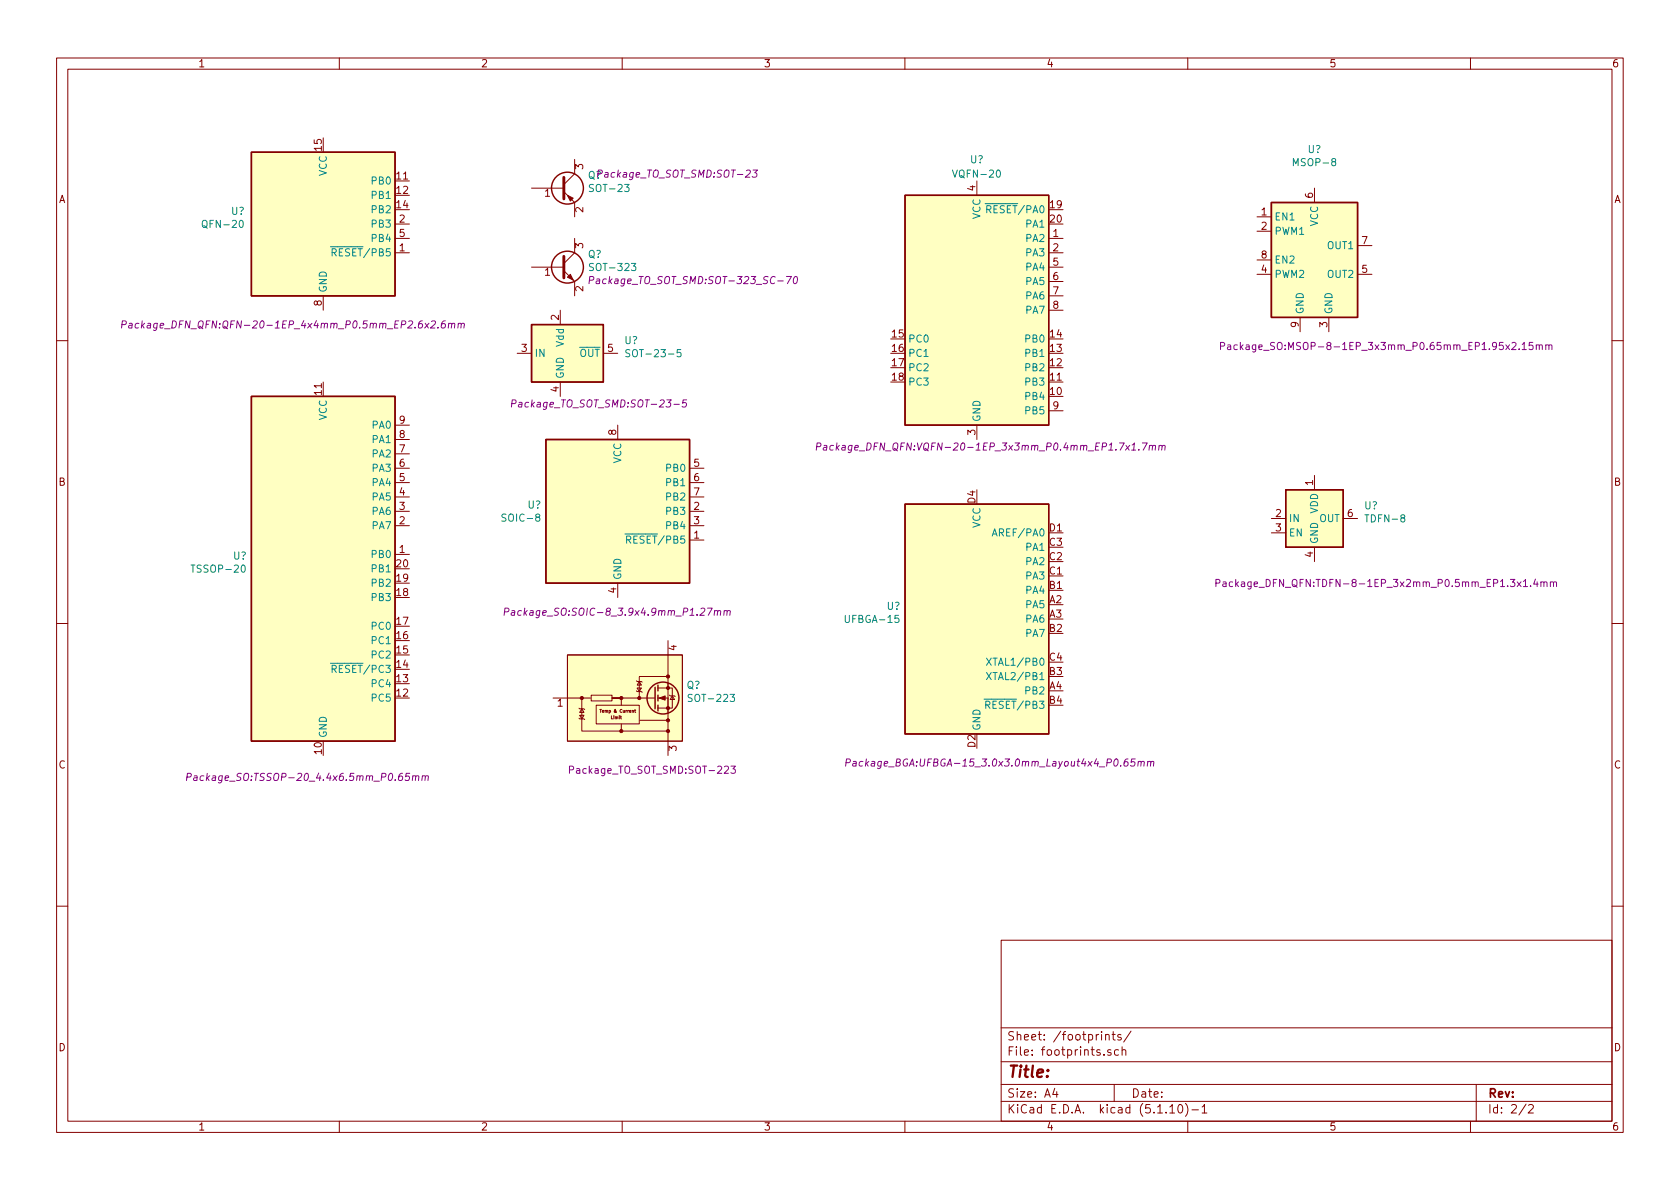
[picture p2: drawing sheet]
<svg xmlns="http://www.w3.org/2000/svg" width="297mm" height="210mm" viewBox="0 0 297 210" stroke-linecap="round" stroke-linejoin="round" font-family="sans-serif">
<g fill="none" stroke="#840000" stroke-width=".18">
<path d="M10 10.3h277v189.9h-277zM12 12.2h273v186.1h-273zM60 10.3v1.9M110 10.3v1.9M160 10.3v1.9M210 10.3v1.9M260 10.3v1.9M69.8 39.6h2.6M94 33.3h5.7M99.7 33.9l1.9 1.9v2.5M101.6 28.2v2.5l-1.9 1.9M172.7 32v2.5"/>
<path d="M222.2 38.3h2.6M232.4 33.3v2.5M57.1 52.3v2.6M69.8 44.7h2.6M69.8 42.2h2.6M94 47.2h5.7M99.1 54.9v2.5M99.7 47.9l1.9 1.9v2.5M101.6 42.2v2.5l-1.9 1.9M185.4 47.2h2.6M185.4 44.7h2.6M185.4 42.2h2.6"/>
<path d="M185.4 49.8h2.6M185.4 52.3h2.6M185.4 54.9h2.6M222.2 40.9h2.6M222.2 48.5h2.6M222.2 46h2.6M229.9 56.1v2.6M234.9 56.1v2.6M240 48.5h2.6M240 43.4h2.6M10 60.2h2M69.8 77.7h2.6"/>
<path d="M69.8 75.2h2.6M91.4 62.5h2.6M99.1 67.6v2.5M106.7 62.5h2.5M109.2 75.2v2.5M172.7 75.2v2.5M185.4 72.6h2.6M285 60.2h2M69.8 98h2.6M69.8 93h2.6M69.8 90.4h2.6M69.8 87.9h2.6"/>
<path d="M69.8 85.3h2.6M69.8 82.8h2.6M69.8 80.3h2.6M121.9 93h2.6M121.9 90.4h2.6M121.9 87.9h2.6M121.9 85.3h2.6M121.9 82.8h2.6M121.9 95.5h2.6M224.8 91.7h2.5M224.8 94.2h2.5M232.4 84.1v2.5"/>
<path d="M232.4 96.8v2.5M237.5 91.7h2.5M10 110.3h2M100.3 115.8h20.3v15.3h-20.3zM109.2 103.1v2.6M118.1 119.6h-5.1v3.8M118.1 113.3v20.3M285 110.3h2M97.8 123.4h5.1M102.4 125.2l.1 .1h.8l.1 .2M102.4 127l.1 .1h.8l.1 .1M102.5 126.5h.8l-.4 .6z"/>
<path d="M102.9 125.3l.4 .7h-.8zM104.4 123.4h-1.5v5.9h7M104.5 122.9h3.7v1h-3.7zM105.4 124.7h7.6v3.3h-7.6zM106 125.4h.3M109.6 123.4h-1.4h4.8M109.9 123.4v1.3M109.9 128v1.3h8.2M111.8 125.7l.2-.1v.4M112.2 125.6h.2M112.3 125.4v.5l.1 .1M112.5 120.4l.1 .1h.8l.1 .1"/>
<path d="M112.5 122.2l.1 .1h.8l.1 .1M112.6 121.7h.8l-.4 .6zM113 120.5l.4 .7h-.8zM113 123.4h2.8M113.2 127.4h4.9M116.3 121.7h2.6v3.5h-2.6M116.3 123.4h1.8M118.4 122.9l.1 .2h.8l.1 .1M118.9 123.1l.4 .6h-.8zM10 160.2h2M177 166.3h108v32h-108zM285 160.2h2"/>
<path d="M60 198.3v1.9M110 198.3v1.9M160 198.3v1.9M177 194.8h108M177 191.8h108M177 187.8h108M177 181.8h108M186.5 192.5l-.4 1h1M186.8 193v1M195.5 183.1l.2-.2 .4 .1v.9M195.5 182.9v1M196.4 185.7a.37 .37 0 0 0-.6 .1l.1 .2 .5 .2 .1 .1-.2 .3-.5-.1"/>
<path d="M196.6 182.9h.6M196.8 182.4v1.3l.4 .2M197 191.8v3M197.8 185.7l-.5-.1-.2 .3 .1 .6h.6M198.2 183a.37 .37 0 0 0-.6 .1l.1 .3 .5 .1 .1 .1-.3 .3-.4-.1M198.4 185.7h.1a.37 .37 0 0 1 .6 .1v.8M198.4 185.1v1.5M200 182.3l-1.3 2M206.8 195.8l.5-.5v1.5M206.8 196.8h.9M208.5 195.4l.1-.1a.8 .8 0 0 1 .5 .8 .8 .8 0 0 1-.5 .7 1 1 0 0 1-.1-1.4zM209.6 195.1a1.71 1.71 0 0 1 0 2.3"/>
<path d="M210 198.3v1.9M210.7 196.3h1.2M212.5 195.8l.5-.5v1.5M212.5 196.8h.9M260 198.3v1.9M261 191.8v6.5M269.8 195.2l-1.2 2M270.3 195.5l.2-.2h.3l.3 .5-.9 1h.9"/>
</g>
<g fill="none" stroke="#840000" stroke-width=".25">
<path d="M44.4 26.9h25.4v25.4h-25.4zM160 34.5h25.4v40.7h-25.4zM224.8 35.8h15.2v20.3h-15.2zM94 57.4h12.7v10.2h-12.7zM44.4 70.1h25.4v61h-25.4zM96.5 77.7h25.4v25.4h-25.4zM160 89.1h25.4v40.7h-25.4zM227.3 86.6h10.2v10.2h-10.2zM115.8 121.5v3.8M116.3 121.2v1M116.3 122.9v1M116.3 124.7v1"/>
<circle cx="100.3" cy="33.3" r="2.82"/>
<circle cx="100.3" cy="47.2" r="2.82"/>
<circle cx="117.2" cy="123.4" r="2.82"/>
</g>
<path d="M99.7 31.4v3.8M99.7 45.3v3.8" fill="none" stroke="#840000" stroke-width=".51"/>
<g fill="#840000" stroke="#840000" stroke-width=".18">
<path d="M100.3 34.5l1 .5-.5 .6z"/>
<path d="M100.3 49l.5-.5 .5 1z"/>
<path d="M116.6 123.4l1-.3v.7z"/>
<circle cx="102.9" cy="123.4" r=".28"/>
<circle cx="109.9" cy="129.3" r=".28"/>
<circle cx="109.9" cy="123.4" r=".28"/>
<circle cx="113" cy="123.4" r=".28"/>
<circle cx="118.1" cy="129.3" r=".28"/>
<circle cx="118.1" cy="127.4" r=".28"/>
<circle cx="118.1" cy="125.2" r=".28"/>
<circle cx="118.1" cy="121.7" r=".28"/>
<circle cx="118.1" cy="119.6" r=".28"/>
</g>
<g fill="none" stroke="#840084" stroke-width=".18">
<path d="M133.1 30.1h.8l-.4 .5 .3 .1v.4l-.3 .2-.5-.1M21.6 57.4l.7-.1v-.4l-.2-.2h-.5l-.1 1.3M22.9 57.2h.4v.8M23.4 57.5h-.5l-.2 .2 .1 .3h.5M24.6 57.2h-.4l-.3 .2 .1 .6h.5M78.7 56.7l-.3 .1a.86 .86 0 0 0-.2 1.2h.4l.2-.5-.2-.3h-.3l-.2 .3M79.3 57.3l.2-.1h.3v.8M79.3 57.2l-.1 .8M79.9 57.3l.2-.1h.3l-.1 .8M81 57.3l.2-.1h.3v.8M81.1 57.2l-.2 .8M81.6 57.3l.2-.1h.3l-.1 .8"/>
<path d="M104.2 49.5l.7-.1 .1-.4-.2-.1h-.5l-.2 1.3M139.1 48.9h.8l-.7 1.3M140.5 49l.1-.1a.65 .65 0 0 1 .2 1.1l-.3 .2-.2-.3v-.5zM90.5 71.4l.6-.1 .1-.5-.1-.1h-.5l-.2 1.3M121.4 70.7h-.6l-.1 .6 .5-.1 .2 .2-.1 .3-.2 .3-.5-.1M144.4 79l.6-.1 .1-.4-.1-.2h-.5l-.2 1.3M145.7 78.8h.5l-.1 .8M146.2 79.1l-.6 .1-.1 .2 .2 .2 .4-.1M147.4 78.8h-.4l-.3 .2v.5l.2 .1 .4-.1M202 78.3h.8l-.7 1.3M203.3 78.9l.2-.1h.2v.8M203.3 78.8l-.2 .8"/>
<path d="M203.8 78.9l.2-.1h.3l-.1 .8M205 78.9l.1-.1h.3v.8M205 78.8l-.1 .8M205.5 78.9l.2-.1h.3l-.1 .8M215.8 61.2h.6l.1-.2v-.3l-.2-.2h-.5v1.3M217.1 61h.5v.8M217.6 61.3h-.4l-.2 .2 .1 .3h.5M218.8 61h-.4l-.2 .2 .1 .6h.5M271 60.5h-.6v.7l.1-.2 .5 .2v.5l-.2 .1-.4-.1M271.6 61.1l.2-.1h.3l.1 .8M271.6 61v.8M272.2 61.2l.1-.2h.3l.1 .8"/>
<path d="M273.3 61.1l.2-.1h.3l.1 .8M273.3 61v.8M273.9 61.2l.1-.2h.3l.1 .8M89.2 108.2l.7-.1v-.4l-.1-.2h-.5l-.2 1.3M90.5 108h.5l-.1 .8M91 108.3h-.4l-.2 .2v.3h.6M126.9 108.1l.2-.1h.3v.8M128 108.1l.2-.1h.3v.8M128.1 108l-.1 .8M128.6 108.1l.2-.1h.3l-.1 .8M215 103.1h.6v-.5l-.1-.1h-.5v1.2M216.3 102.9h.4l.1 .8"/>
<path d="M216.8 103.2h-.4l-.2 .2 .1 .3h.5M217.9 102.9h-.3l-.3 .2 .1 .6h.5M271.5 102.4l-.3 .9h.8M271.8 102.9v.8M272.4 103l.2-.1h.3l.1 .8M272.4 102.9v.8M273 103.1l.2-.2h.3v.8M274.1 103l.2-.1h.3l.1 .8M274.1 102.9v.8M274.7 103.1l.2-.2h.3v.8M33 137.4l.7-.1 .1-.4-.2-.2h-.5l-.1 1.3M34.3 137.2h.5v.8"/>
<path d="M34.8 137.5h-.4l-.2 .2 .2 .3h.4M73.5 137.4l.2-.2h.3v.8M74.7 137.3l.2-.1h.3l-.1 .8M74.7 137.2l-.1 .8M75.2 137.4l.2-.2h.3v.8M100.7 136.1l.7-.1v-.4l-.7-.1v1.2M129.2 135.5h.8l-.4 .5 .4 .1v.5l-.2 .1-.6-.1M149.6 134.9l.7-.1v-.5l-.1-.1h-.5l-.2 1.3M150.9 134.7h.5l-.1 .8M151.4 134.9l-.4 .1-.3 .2 .2 .3 .4-.1M200.7 134.2h-.6l-.1 .6 .5-.1 .2 .2-.1 .3-.2 .3-.5-.1M201.2 134.8l.2-.2 .4 .1-.1 .8"/>
<path d="M201.3 134.6l-.1 .9M201.8 134.8l.2-.2 .3 .1-.1 .8M202.9 134.8l.2-.2 .3 .1v.8M202.9 134.6l-.1 .9M203.5 134.8l.2-.2 .3 .1-.1 .8"/>
</g>
<g fill="none" stroke="#008484" stroke-width=".18">
<path d="M168.4 30.1l.4 1.2 .5-1.2M174.2 36h1.2M174.5 37l.7-.1v-.4l-.7-.1v1.2M58.4 43.6h1.3M58.7 44.6h.6l.2-.2-.1-.3-.2-.1h-.5v1.3M59 44.6l.5 .7M104.9 46.7l-.5-.1-.1 .1v.4l.6 .3v.2l-.2 .2h-.5M111.4 61.9l-.5-.1-.2 .1v.5l.6 .2 .1 .3-.3 .2-.5-.1M120.4 61.8h-.6l-.1 .6 .2-.1 .4 .1 .1 .6-.2 .1-.5-.1M33.8 99.9h.7M110.5 94.4h1.3M110.8 95.4h.6l.1-.2v-.3l-.2-.1h-.5v1.3"/>
<path d="M111.1 95.4l.4 .7M175.4 94.8l.5-1.3 .4 1.3M175.6 94.4h.6M58.4 117.3h1.3M58.7 118.3h.6l.2-.2-.1-.3-.2-.2h-.5v1.3M59 118.3l.5 .6M158.9 108.8h-.6l-.1 .6 .5-.1 .3 .2v.3l-.3 .3-.5-.1M174.4 118.9l.9 1.3M174.4 116.4l.9 1.2M175.3 118.9l-.9 1.3M175.3 116.4l-.9 1.2M122.4 122.9l-.5-.1-.2 .1 .1 .4 .5 .3 .1 .2-.3 .2h-.4"/>
<path d="M174 123.6h1.3M174.3 124.7l.6-.1 .1-.2v-.3l-.2-.1h-.5v1.3M174.6 124.7l.4 .6"/>
</g>
<g fill="#ffffc2" stroke="#ffffc2" stroke-width=".18">
<path d="M94 57.4h12.7v10.2h-12.7z"/>
<path d="M100.3 115.8h20.3v15.3h-20.3z"/>
<path d="M224.8 35.8h15.2v20.3h-15.2z"/>
<path d="M227.3 86.6h10.2v10.2h-10.2z"/>
<path d="M44.4 26.9h25.4v25.4h-25.4z"/>
<path d="M44.4 70.1h25.4v61h-25.4z"/>
<path d="M160 34.5h25.4v40.7h-25.4z"/>
<path d="M160 89.1h25.4v40.7h-25.4z"/>
<path d="M96.5 77.7h25.4v25.4h-25.4z"/>
</g>
<text font-size="2.8" fill="#840000" x="178" y="190.5">Title:</text>
<g font-size="2.1" fill="#840000">
<text x="178" y="184">Sheet: /footprints/</text>
<text x="178" y="186.7">File: footprints.sch</text>
<text x="178" y="196.9">KiCad E.D.A. kicad (5.1.10)-1</text>
<text x="178" y="194.1">Size: A4</text>
<text x="200" y="194.1">Date:</text>
<text x="263" y="194.1">Rev:</text>
<text x="263" y="196.9">Id: 2/2</text>
</g>
<g font-size="1.8" fill="#840000">
<text x="35" y="11.9">1</text>
<text x="85" y="11.9">2</text>
<text x="135" y="11.9">3</text>
<text x="185" y="11.9">4</text>
<text x="235" y="11.9">5</text>
<text x="285" y="11.9">6</text>
<text x="56.9" y="26.6" transform="rotate(-90 56.9 26.6)">15</text>
<text x="103.1" y="29.9" transform="rotate(-90 103.1 29.9)">3</text>
<text x="10.4" y="35.9">A</text>
<text x="70.2" y="31.7">11</text>
<text x="70.2" y="34.3">12</text>
<text x="96.3" y="34.8">1</text>
<text x="172.5" y="33.8" transform="rotate(-90 172.5 33.8)">4</text>
<text x="232.2" y="35" transform="rotate(-90 232.2 35)">6</text>
<text x="285.4" y="35.9">A</text>
<text x="70.2" y="36.8">14</text>
<text x="70.6" y="39.4">2</text>
<text x="70.6" y="41.9">5</text>
<text x="103.1" y="37.6" transform="rotate(-90 103.1 37.6)">2</text>
<text x="185.7" y="36.8">19</text>
<text x="185.7" y="39.4">20</text>
<text x="186.2" y="41.9">1</text>
<text x="223" y="38.1">1</text>
<text x="223" y="40.6">2</text>
<text x="70.6" y="44.4">1</text>
<text x="103.1" y="43.9" transform="rotate(-90 103.1 43.9)">3</text>
<text x="186.2" y="44.4">2</text>
<text x="186.2" y="47">5</text>
<text x="223" y="45.7">8</text>
<text x="240.8" y="43.2">7</text>
<text x="96.3" y="48.8">1</text>
<text x="103.1" y="51.5" transform="rotate(-90 103.1 51.5)">2</text>
<text x="186.2" y="49.5">6</text>
<text x="186.2" y="52.1">7</text>
<text x="223" y="48.3">4</text>
<text x="240.8" y="48.3">5</text>
<text x="56.9" y="54.1" transform="rotate(-90 56.9 54.1)">8</text>
<text x="98.8" y="56.6" transform="rotate(-90 98.8 56.6)">2</text>
<text x="157.8" y="59.7">15</text>
<text x="185.7" y="59.7">14</text>
<text x="186.2" y="54.6">8</text>
<text x="229.6" y="57.9" transform="rotate(-90 229.6 57.9)">9</text>
<text x="234.7" y="57.9" transform="rotate(-90 234.7 57.9)">3</text>
<text x="92.2" y="62.2">3</text>
<text x="107.5" y="62.2">5</text>
<text x="157.8" y="62.2">16</text>
<text x="157.8" y="64.8">17</text>
<text x="185.7" y="64.8">12</text>
<text x="185.7" y="62.2">13</text>
<text x="56.9" y="69.8" transform="rotate(-90 56.9 69.8)">11</text>
<text x="98.8" y="69.3" transform="rotate(-90 98.8 69.3)">4</text>
<text x="157.8" y="67.3">18</text>
<text x="185.7" y="69.8">10</text>
<text x="185.7" y="67.3">11</text>
<text x="70.6" y="77.5">8</text>
<text x="70.6" y="74.9">9</text>
<text x="109" y="76.9" transform="rotate(-90 109 76.9)">8</text>
<text x="172.5" y="76.9" transform="rotate(-90 172.5 76.9)">3</text>
<text x="186.2" y="72.4">9</text>
<text x="70.6" y="82.5">6</text>
<text x="70.6" y="80">7</text>
<text x="122.7" y="82.5">5</text>
<text x="10.4" y="85.9">B</text>
<text x="70.6" y="87.6">4</text>
<text x="70.6" y="85.1">5</text>
<text x="122.7" y="85.1">6</text>
<text x="122.7" y="87.6">7</text>
<text x="172.5" y="89" transform="rotate(-90 172.5 89)">D4</text>
<text x="232.2" y="85.8" transform="rotate(-90 232.2 85.8)">1</text>
<text x="285.4" y="85.9">B</text>
<text x="70.6" y="92.7">2</text>
<text x="70.6" y="90.2">3</text>
<text x="122.7" y="95.2">1</text>
<text x="122.7" y="90.2">2</text>
<text x="122.7" y="92.7">3</text>
<text x="185.6" y="94">D1</text>
<text x="225.6" y="91.4">2</text>
<text x="225.6" y="94">3</text>
<text x="238.3" y="91.4">6</text>
<text x="70.2" y="100.3">20</text>
<text x="70.6" y="97.8">1</text>
<text x="185.6" y="101.6">C1</text>
<text x="185.6" y="99.1">C2</text>
<text x="185.6" y="96.5">C3</text>
<text x="232.2" y="98.5" transform="rotate(-90 232.2 98.5)">4</text>
<text x="70.2" y="105.4">18</text>
<text x="70.2" y="102.9">19</text>
<text x="109" y="104.9" transform="rotate(-90 109 104.9)">4</text>
<text x="185.6" y="106.7">A2</text>
<text x="185.6" y="104.1">B1</text>
<text x="70.2" y="113">16</text>
<text x="70.2" y="110.5">17</text>
<text x="185.6" y="109.2">A3</text>
<text x="185.6" y="111.8">B2</text>
<text x="70.2" y="118.1">14</text>
<text x="70.2" y="115.6">15</text>
<text x="119.6" y="115" transform="rotate(-90 119.6 115)">4</text>
<text x="185.6" y="119.4">B3</text>
<text x="185.6" y="116.8">C4</text>
<text x="70.2" y="123.2">12</text>
<text x="70.2" y="120.6">13</text>
<text x="98.6" y="125">1</text>
<text x="185.6" y="121.9">A4</text>
<text x="185.6" y="124.5">B4</text>
<text x="10.4" y="135.9">C</text>
<text x="56.9" y="133.3" transform="rotate(-90 56.9 133.3)">10</text>
<text x="119.6" y="132.8" transform="rotate(-90 119.6 132.8)">3</text>
<text x="172.5" y="132.2" transform="rotate(-90 172.5 132.2)">D2</text>
<text x="285.4" y="135.9">C</text>
<text x="10.4" y="185.9">D</text>
<text x="285.4" y="185.9">D</text>
<text x="35" y="199.9">1</text>
<text x="85" y="199.9">2</text>
<text x="135" y="199.9">3</text>
<text x="185" y="199.9">4</text>
<text x="235" y="199.9">5</text>
<text x="285" y="199.9">6</text>
</g>
<g font-size="1.8" fill="#008484">
<text x="171.6" y="28.9">U?</text>
<text x="229" y="29.4">MSOP-8</text>
<text x="231.2" y="27.1">U?</text>
<text x="57.8" y="31.2" transform="rotate(-90 57.8 31.2)">VCC</text>
<text x="65.9" y="32.6">PB0</text>
<text x="65.9" y="35.2">PB1</text>
<text x="104.6" y="34">SOT-23</text>
<text x="169" y="31.4">VQFN-20</text>
<text x="36.2" y="40.3">QFN-20</text>
<text x="40.9" y="38">U?</text>
<text x="65.9" y="37.7">PB2</text>
<text x="65.9" y="40.3">PB3</text>
<text x="173.4" y="38.8" transform="rotate(-90 173.4 38.8)">VCC</text>
<text x="175.1" y="37.7">RESET/PA0</text>
<text x="181.5" y="40.3">PA1</text>
<text x="225.3" y="39">EN1</text>
<text x="225.3" y="41.5">PWM1</text>
<text x="233" y="40.1" transform="rotate(-90 233 40.1)">VCC</text>
<text x="59.5" y="45.3">RESET/PB5</text>
<text x="65.9" y="42.8">PB4</text>
<text x="104" y="45.6">Q?</text>
<text x="104.7" y="47.9">SOT-323</text>
<text x="181.5" y="42.8">PA2</text>
<text x="181.5" y="45.3">PA3</text>
<text x="181.5" y="47.9">PA4</text>
<text x="225.3" y="46.6">EN2</text>
<text x="234.8" y="44.1">OUT1</text>
<text x="57.8" y="51.8" transform="rotate(-90 57.8 51.8)">GND</text>
<text x="181.5" y="50.4">PA5</text>
<text x="181.5" y="53">PA6</text>
<text x="225.3" y="49.1">PWM2</text>
<text x="234.8" y="49.1">OUT2</text>
<text x="181.5" y="55.5">PA7</text>
<text x="230.5" y="55.6" transform="rotate(-90 230.5 55.6)">GND</text>
<text x="235.6" y="55.6" transform="rotate(-90 235.6 55.6)">GND</text>
<text x="94.5" y="63.1">IN</text>
<text x="99.7" y="61.3" transform="rotate(-90 99.7 61.3)">Vdd</text>
<text x="102.4" y="63.1">OUT</text>
<text x="110.4" y="60.9">U?</text>
<text x="111.7" y="63.2">SOT-23-5</text>
<text x="160.5" y="60.6">PC0</text>
<text x="160.5" y="63.1">PC1</text>
<text x="160.5" y="65.7">PC2</text>
<text x="181.5" y="65.7">PB2</text>
<text x="181.5" y="63.1">PB1</text>
<text x="181.5" y="60.6">PB0</text>
<text x="99.7" y="67.1" transform="rotate(-90 99.7 67.1)">GND</text>
<text x="160.5" y="68.2">PC3</text>
<text x="181.5" y="70.7">PB4</text>
<text x="181.5" y="68.2">PB3</text>
<text x="57.8" y="74.3" transform="rotate(-90 57.8 74.3)">VCC</text>
<text x="65.9" y="75.8">PA0</text>
<text x="173.4" y="74.7" transform="rotate(-90 173.4 74.7)">GND</text>
<text x="181.5" y="73.3">PB5</text>
<text x="65.9" y="83.4">PA3</text>
<text x="65.9" y="80.9">PA2</text>
<text x="65.9" y="78.4">PA1</text>
<text x="109.9" y="82" transform="rotate(-90 109.9 82)">VCC</text>
<text x="118" y="83.4">PB0</text>
<text x="65.9" y="88.5">PA5</text>
<text x="65.9" y="86">PA4</text>
<text x="93.3" y="89.9">U?</text>
<text x="118" y="86">PB1</text>
<text x="118" y="88.5">PB2</text>
<text x="65.9" y="93.6">PA7</text>
<text x="65.9" y="91.1">PA6</text>
<text x="89.2" y="92.2">SOIC-8</text>
<text x="118" y="91.1">PB3</text>
<text x="118" y="93.6">PB4</text>
<text x="173.4" y="93.4" transform="rotate(-90 173.4 93.4)">VCC</text>
<text x="176.2" y="94.9">AREF/PA0</text>
<text x="227.8" y="92.3">IN</text>
<text x="227.8" y="94.9">EN</text>
<text x="233" y="90.9" transform="rotate(-90 233 90.9)">VDD</text>
<text x="233.2" y="92.3">OUT</text>
<text x="241.2" y="90.1">U?</text>
<text x="241.8" y="92.4">TDFN-8</text>
<text x="34.4" y="101.3">TSSOP-20</text>
<text x="41.2" y="99">U?</text>
<text x="65.9" y="98.7">PB0</text>
<text x="65.9" y="101.2">PB1</text>
<text x="111.6" y="96.1">RESET/PB5</text>
<text x="181.5" y="99.9">PA2</text>
<text x="181.5" y="97.4">PA1</text>
<text x="233" y="96.3" transform="rotate(-90 233 96.3)">GND</text>
<text x="65.9" y="106.3">PB3</text>
<text x="65.9" y="103.8">PB2</text>
<text x="109.9" y="102.6" transform="rotate(-90 109.9 102.6)">GND</text>
<text x="156.8" y="107.8">U?</text>
<text x="181.5" y="107.6">PA5</text>
<text x="181.5" y="105">PA4</text>
<text x="181.5" y="102.5">PA3</text>
<text x="65.9" y="113.9">PC1</text>
<text x="65.9" y="111.4">PC0</text>
<text x="149.8" y="110.2">UFBGA-15</text>
<text x="181.5" y="110.1">PA6</text>
<text x="181.5" y="112.6">PA7</text>
<text x="59.5" y="119">RESET/PC3</text>
<text x="65.9" y="116.5">PC2</text>
<text x="175.4" y="117.7">XTAL1/PB0</text>
<text x="65.9" y="124.1">PC5</text>
<text x="65.9" y="121.5">PC4</text>
<text x="121.4" y="121.8">Q?</text>
<text x="122.2" y="124.1">SOT-223</text>
<text x="175.1" y="125.3">RESET/PB3</text>
<text x="175.4" y="120.3">XTAL2/PB1</text>
<text x="181.5" y="122.8">PB2</text>
<text x="57.8" y="130.6" transform="rotate(-90 57.8 130.6)">GND</text>
<text x="173.4" y="129.3" transform="rotate(-90 173.4 129.3)">GND</text>
</g>
<g font-size="1.8" fill="#840084">
<text x="104" y="31.6">Q?Package_TO_SOT_SMD:SOT-23</text>
<text x="105.7" y="50.2">Package_TO_SOT_SMD:SOT-323_SC-70</text>
<text x="24.6" y="58.1">Package_DFN_QFN:QFN-20-1EP_4x4mm_P0.5mm_EP2.6x2.6mm</text>
<text x="219" y="61.9">Package_SO:MSOP-8-1EP_3x3mm_P0.65mm_EP1.95x2.15mm</text>
<text x="91.7" y="72.1">Package_TO_SOT_SMD:SOT-23-5</text>
<text x="147.4" y="79.7">Package_DFN_QFN:VQFN-20-1EP_3x3mm_P0.4mm_EP1.7x1.7mm</text>
<text x="217.8" y="103.8">Package_DFN_QFN:TDFN-8-1EP_3x2mm_P0.5mm_EP1.3x1.4mm</text>
<text x="91.2" y="108.9">Package_SO:SOIC-8_3.9x4.9mm_P1.27mm</text>
<text x="101.4" y="136.8">Package_TO_SOT_SMD:SOT-223</text>
<text x="151.8" y="135.6">Package_BGA:UFBGA-15_3.0x3.0mm_Layout4x4_P0.65mm</text>
<text x="35.2" y="138.1">Package_SO:TSSOP-20_4.4x6.5mm_P0.65mm</text>
</g>
<g font-size=".7" fill="#840000">
<text x="106.4" y="126">Temp &amp; Current</text>
<text x="108.1" y="127.1">Limit</text>
</g>
</svg>
